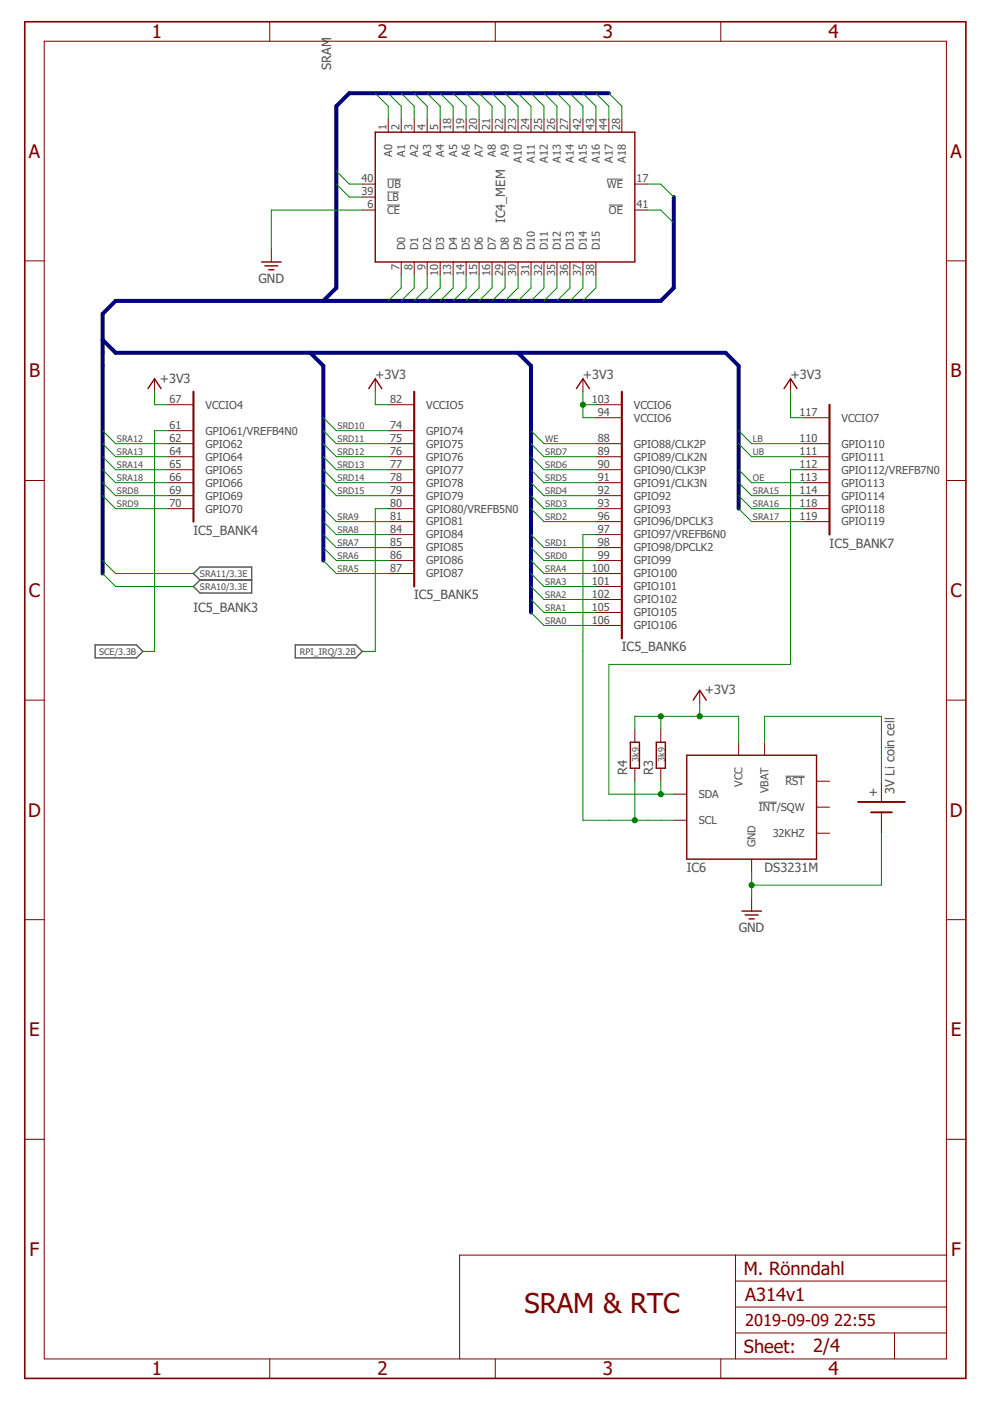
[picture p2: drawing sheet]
<svg xmlns="http://www.w3.org/2000/svg" width="210mm" height="297mm" viewBox="0 0 210 297" stroke-linecap="round" stroke-linejoin="round" font-family="sans-serif">
<path d="M82.1 38h2.9M128.7 38h3.4M82.1 43.5h2.7M82.1 40.7h2.5M129.1 43.5h3M160.9 170.1h3.8M166.5 164.6h4.1" fill="none" stroke="#505050" stroke-width=".21"/>
<path d="M20.2 136.7h8.7l1.4 1.4-1.4 1.4h-8.7zM41 121.6l1.4-1.4h11v5.5h-11l-1.4-1.3 1.4-1.4zM42.4 123h11M62.6 136.7h12.8l1.4 1.4-1.4 1.4h-12.8z" fill="none" stroke="#505050" stroke-width=".3"/>
<g fill="none" stroke="#800000" stroke-width=".21">
<path d="M9.4 8.7h191.3v279.4h-191.3zM57.2 4.6v4.1M105 4.6v4.1M152.8 4.6v4.1M76.8 39h2.8M82.3 25.3v2.7M85.1 25.3v2.7M87.8 25.3v2.7M90.6 25.3v2.7M93.3 25.3v2.7M96.1 25.3v2.7M98.8 25.3v2.7"/>
<path d="M101.6 25.3v2.7M104.3 25.3v2.7M107.1 25.3v2.7M109.8 25.3v2.7M112.6 25.3v2.7M115.3 25.3v2.7M118.1 25.3v2.7M120.8 25.3v2.7M123.6 25.3v2.7M126.3 25.3v2.7M129.1 25.3v2.7M131.8 25.3v2.7"/>
<path d="M134.6 39h2.8M5.2 55.3h4.2M57.5 52.8v2.7M76.8 44.5h2.8M76.8 41.8h2.8M85.1 55.5v2.8M87.8 55.5v2.8M90.6 55.5v2.8M93.3 55.5v2.8M96.1 55.5v2.8M98.8 55.5v2.8M101.6 55.5v2.8"/>
<path d="M104.3 55.5v2.8M107.1 55.5v2.8M109.8 55.5v2.8M112.6 55.5v2.8M115.3 55.5v2.8M118.1 55.5v2.8M120.8 55.5v2.8M123.6 55.5v2.8M126.3 55.5v2.8M134.6 44.5h2.8M200.7 55.3h4.1M32.8 80.3v2.8"/>
<path d="M35.5 91.3h5.5M35.5 94.1h5.5M35.5 96.8h5.5M35.5 99.6h5.5M35.5 85.8h5.5M79.6 80.3v2.8M82.3 91.3h5.5M82.3 94.1h5.5M82.3 96.8h5.5M82.3 99.6h5.5M82.3 85.8h5.5M123.6 80.3v2.8"/>
<path d="M126.3 94.1h5.5M126.3 96.8h5.5M126.3 99.6h5.5M126.3 85.8h5.5M126.3 88.6h5.5M167.6 80.3v2.8M170.4 94.1h5.5M170.4 96.8h5.5M170.4 99.6h5.5M170.4 88.6h5.5M5.2 101.9h4.2M35.5 102.3h5.5"/>
<path d="M35.5 105.1h5.5M35.5 107.8h5.5M82.3 102.3h5.5M82.3 105.1h5.5M82.3 107.8h5.5M82.3 110.6h5.5M82.3 113.3h5.5M82.3 116.1h5.5M82.3 118.9h5.5M126.3 102.3h5.5M126.3 105.1h5.5M126.3 107.8h5.5"/>
<path d="M126.3 110.6h5.5M126.3 113.3h5.5M126.3 116.1h5.5M126.3 118.9h5.5M170.4 102.3h5.5M170.4 105.1h5.5M170.4 107.8h5.5M170.4 110.6h5.5M200.7 101.9h4.1M82.3 121.6h5.5M126.3 121.6h5.5M126.3 124.4h5.5"/>
<path d="M126.3 127.1h5.5M126.3 129.9h5.5M126.3 132.6h5.5M5.2 148.4h4.2M134.6 154.6v2.8M140.1 154.6v2.8M148.4 146.4v2.7M156.6 157.4v2.7M162.1 157.4v2.7M200.7 148.4h4.1M134.6 162.9v2.7M140.1 162.9v2.7"/>
<path d="M142.9 168.4h2.7M142.9 173.9h2.7M173.1 171.1h2.8M173.1 165.6h2.8M173.1 176.7h2.8M186.9 165.6v4.4M186.9 172.2v4.5M5.2 195h4.2M159.4 182.2v2.7M159.4 190.4v2.8M200.7 195h4.1M5.2 241.6h4.2"/>
<path d="M200.7 241.6h4.1M155.9 266.1v22M155.9 277.1h44.8M155.9 271.6h44.8M200.7 266.1h-103.2v22M57.2 288.1v4.1M105 288.1v4.1M152.8 288.1v4.1M155.9 282.6h44.8M189.7 282.6v5.5"/>
</g>
<path d="M41 83.1v27.5M87.8 83.1v41.3M131.8 83.1v52.3M175.9 85.8v27.5" fill="none" stroke="#800000" stroke-width=".44"/>
<g fill="none" stroke="#800000" stroke-width=".3">
<path d="M79.6 28h55v27.5h-55zM55.5 55.5h4.1M56.2 56.4h2.7M57 57.2h1.1M31.4 82.4l1.4-2.1 1.3 2.1M78.2 82.4l1.4-2.1 1.3 2.1M122.2 82.4l1.4-2.1 1.4 2.1M166.2 82.4l1.4-2.1 1.4 2.1M133.6 157.4h2v5.5h-2zM139.1 157.4h2v5.5h-2zM147 148.4l1.4-2 1.3 2M145.6 160.1h27.5v22.1h-27.5z"/>
<path d="M157.3 193.2h4.1M158 194h2.7M158.8 194.8h1.1"/>
</g>
<path d="M5.2 4.6h199.6v287.6h-199.6z" fill="none" stroke="#800000" stroke-width=".34"/>
<path d="M181.9 170h10M184.7 172.2h4.4" fill="none" stroke="#800000" stroke-width=".4"/>
<path d="M129.1 19.8h-55l-2.8 2.7v38.5l-2.7 2.8M142.9 41.8v19.2l-2.8 2.8h-115.6l-2.7 2.7v55.1M21.8 72.1l2.7 2.7h129.4l2.7 2.8v30.2M65.8 74.8l2.8 2.8v41.3M109.8 74.8l2.8 2.8v52.3" fill="none" stroke="#000080" stroke-width=".85"/>
<g fill="none" stroke="#008000" stroke-width=".21">
<path d="M79.6 19.8l2.7 2.7v2.8M82.3 19.8l2.8 2.7v2.8M85.1 19.8l2.7 2.7v2.8M87.8 19.8l2.8 2.7v2.8M90.6 19.8l2.7 2.7v2.8M93.3 19.8l2.8 2.7v2.8M96.1 19.8l2.7 2.7v2.8M98.8 19.8l2.8 2.7v2.8M101.6 19.8l2.7 2.7v2.8M104.3 19.8l2.8 2.7v2.8M107.1 19.8l2.7 2.7v2.8M109.8 19.8l2.8 2.7v2.8"/>
<path d="M112.6 19.8l2.7 2.7v2.8M115.3 19.8l2.8 2.7v2.8M118.1 19.8l2.7 2.7v2.8M120.8 19.8l2.8 2.7v2.8M123.6 19.8l2.7 2.7v2.8M126.3 19.8l2.8 2.7v2.8M129.1 19.8l2.7 2.7v2.8M71.3 36.3l2.8 2.7h2.7M71.3 39l2.8 2.8h2.7M137.4 39h2.7l2.8 2.8M76.8 44.5h-19.3v8.3M85.1 58.3v2.7l-2.8 2.8"/>
<path d="M87.8 58.3v2.7l-2.7 2.8M90.6 58.3v2.7l-2.8 2.8M93.3 58.3v2.7l-2.7 2.8M96.1 58.3v2.7l-2.8 2.8M98.8 58.3v2.7l-2.7 2.8M101.6 58.3v2.7l-2.8 2.8M104.3 58.3v2.7l-2.7 2.8M107.1 58.3v2.7l-2.8 2.8M109.8 58.3v2.7l-2.7 2.8M112.6 58.3v2.7l-2.8 2.8M115.3 58.3v2.7l-2.7 2.8M118.1 58.3v2.7l-2.8 2.8"/>
<path d="M120.8 58.3v2.7l-2.7 2.8M123.6 58.3v2.7l-2.8 2.8M126.3 58.3v2.7l-2.7 2.8M137.4 44.5h2.7l2.8 2.8M21.8 96.8l2.7 2.8h11M21.8 94.1l2.7 2.7h11M21.8 91.3l2.7 2.8h11M21.8 99.6l2.7 2.7h11M32.8 83.1v2.7h2.7M35.5 91.3h-2.7v46.8h-2.5M68.6 96.8l2.7 2.8h11M68.6 94.1l2.7 2.7h11"/>
<path d="M68.6 91.3l2.7 2.8h11M68.6 99.6l2.7 2.7h11M68.6 88.6l2.7 2.7h11M79.6 83.1v2.7h2.7M112.6 96.8l2.7 2.8h11M112.6 94.1l2.7 2.7h11M112.6 91.3l2.7 2.8h11M112.6 99.6l2.7 2.7h11M123.6 83.1v5.5h2.7M123.6 85.8h2.7M156.6 94.1l2.8 2.7h11M156.6 91.3l2.8 2.8h11"/>
<path d="M156.6 99.6l2.8 2.7h11M167.6 83.1v5.5h2.8M170.4 99.6h-2.8v41.3h-38.5v27.5h13.8M21.8 118.9l2.7 2.7h16.5M21.8 102.3l2.7 2.8h11M21.8 105.1l2.7 2.7h11M68.6 118.9l2.7 2.7h11M68.6 107.8l2.7 2.8h11M68.6 110.6l2.7 2.7h11M68.6 113.3l2.7 2.8h11M68.6 116.1l2.7 2.8h11M68.6 102.3l2.7 2.8h11"/>
<path d="M82.3 107.8h-2.7v30.3h-2.8M112.6 118.9l2.7 2.7h11M112.6 107.8l2.7 2.8h11M112.6 113.3l2.7 2.8h11M112.6 116.1l2.7 2.8h11M112.6 102.3l2.7 2.8h11M112.6 105.1l2.7 2.7h11M126.3 113.3h-2.7v60.6h19.3M156.6 107.8l2.8 2.8h11M156.6 102.3l2.8 2.8h11M156.6 105.1l2.8 2.7h11M21.8 121.6l2.7 2.8h16.5"/>
<path d="M112.6 121.6l2.7 2.8h11M112.6 124.4l2.7 2.7h11M112.6 127.1l2.7 2.8h11M112.6 129.9l2.7 2.7h11M134.6 154.6v-2.7h22v5.5M140.1 151.9v2.7M148.4 149.1v2.8M162.1 157.4v-5.5h24.8v13.7M134.6 165.6v8.3M140.1 165.6v2.8M186.9 176.7v11h-27.5M159.4 184.9v5.5"/>
</g>
<g fill="#008000" stroke="#008000" stroke-width=".21">
<circle cx="159.4" cy="187.7" r=".55"/>
<circle cx="123.6" cy="85.8" r=".55"/>
<circle cx="140.1" cy="151.9" r=".55"/>
<circle cx="148.4" cy="151.9" r=".55"/>
<circle cx="134.6" cy="173.9" r=".55"/>
<circle cx="140.1" cy="168.4" r=".55"/>
</g>
<text font-size="5.8" fill="#800000" x="111.2" y="278.5">SRAM &amp; RTC</text>
<g font-size="4" fill="#800000">
<text x="32.2" y="8.1">1</text>
<text x="80" y="8.1">2</text>
<text x="127.8" y="8.1">3</text>
<text x="175.7" y="8.1">4</text>
<text x="6.1" y="33.4">A</text>
<text x="201.5" y="33.4">A</text>
<text x="6.1" y="80">B</text>
<text x="201.6" y="80">B</text>
<text x="6.1" y="126.6">C</text>
<text x="201.5" y="126.6">C</text>
<text x="6" y="173.1">D</text>
<text x="201.4" y="173.1">D</text>
<text x="6.2" y="219.7">E</text>
<text x="201.6" y="219.7">E</text>
<text x="6.3" y="266.3">F</text>
<text x="201.7" y="266.3">F</text>
<text x="32.2" y="291.6">1</text>
<text x="80" y="291.6">2</text>
<text x="127.8" y="291.6">3</text>
<text x="175.7" y="291.6">4</text>
</g>
<g font-size="3.9" fill="#800000">
<text x="157.7" y="270.2">M. Rönndahl</text>
<text x="158" y="275.7">A314v1</text>
<text x="157.7" y="286.9">Sheet:</text>
<text x="172.4" y="286.7">2/4</text>
</g>
<g font-size="3.5" fill="#800000">
<text x="158" y="281.2">2019-09-09</text>
<text x="176.9" y="281.2">22:55</text>
</g>
<g font-size="2.7" fill="#505050">
<text x="70.2" y="14.8" transform="rotate(-90 70.2 14.8)">SRAM</text>
<text x="107.1" y="47.3" transform="rotate(-90 107.1 47.3)">IC4_MEM</text>
<text x="54.8" y="59.9">GND</text>
<text x="33.9" y="81.1">+3V3</text>
<text x="79.6" y="80.3">+3V3</text>
<text x="123.6" y="80.3">+3V3</text>
<text x="167.6" y="80.3">+3V3</text>
<text x="41" y="113.3">IC5_BANK4</text>
<text x="175.9" y="116.1">IC5_BANK7</text>
<text x="41" y="129.9">IC5_BANK3</text>
<text x="87.8" y="127.1">IC5_BANK5</text>
<text x="131.8" y="138.1">IC5_BANK6</text>
<text x="149.5" y="147.2">+3V3</text>
<text x="133" y="164.3" transform="rotate(-90 133 164.3)">R4</text>
<text x="138.5" y="164.3" transform="rotate(-90 138.5 164.3)">R3</text>
<text x="186.1" y="168.9" transform="rotate(-90 186.1 168.9)">+</text>
<text x="189.6" y="168.4" transform="rotate(-90 189.6 168.4)">3V Li coin cell</text>
<text x="145.6" y="184.9">IC6</text>
<text x="162.1" y="184.9">DS3231M</text>
<text x="156.6" y="197.6">GND</text>
</g>
<g font-size="2.3" fill="#505050">
<text x="81.9" y="27.6" transform="rotate(-90 81.9 27.6)">1</text>
<text x="84.7" y="27.6" transform="rotate(-90 84.7 27.6)">2</text>
<text x="87.4" y="27.6" transform="rotate(-90 87.4 27.6)">3</text>
<text x="90.2" y="27.6" transform="rotate(-90 90.2 27.6)">4</text>
<text x="92.9" y="27.6" transform="rotate(-90 92.9 27.6)">5</text>
<text x="95.7" y="27.6" transform="rotate(-90 95.7 27.6)">18</text>
<text x="98.4" y="27.6" transform="rotate(-90 98.4 27.6)">19</text>
<text x="101.2" y="27.6" transform="rotate(-90 101.2 27.6)">20</text>
<text x="103.9" y="27.6" transform="rotate(-90 103.9 27.6)">21</text>
<text x="106.7" y="27.6" transform="rotate(-90 106.7 27.6)">22</text>
<text x="109.4" y="27.6" transform="rotate(-90 109.4 27.6)">23</text>
<text x="112.2" y="27.6" transform="rotate(-90 112.2 27.6)">24</text>
<text x="114.9" y="27.6" transform="rotate(-90 114.9 27.6)">25</text>
<text x="117.7" y="27.6" transform="rotate(-90 117.7 27.6)">26</text>
<text x="120.5" y="27.6" transform="rotate(-90 120.5 27.6)">27</text>
<text x="123.2" y="27.6" transform="rotate(-90 123.2 27.6)">42</text>
<text x="126" y="27.6" transform="rotate(-90 126 27.6)">43</text>
<text x="128.7" y="27.6" transform="rotate(-90 128.7 27.6)">44</text>
<text x="131.5" y="27.6" transform="rotate(-90 131.5 27.6)">28</text>
<text x="83.1" y="33.2" transform="rotate(-90 83.1 33.2)">A0</text>
<text x="85.9" y="33.2" transform="rotate(-90 85.9 33.2)">A1</text>
<text x="88.6" y="33.2" transform="rotate(-90 88.6 33.2)">A2</text>
<text x="91.4" y="33.2" transform="rotate(-90 91.4 33.2)">A3</text>
<text x="94.1" y="33.2" transform="rotate(-90 94.1 33.2)">A4</text>
<text x="96.9" y="33.2" transform="rotate(-90 96.9 33.2)">A5</text>
<text x="99.6" y="33.2" transform="rotate(-90 99.6 33.2)">A6</text>
<text x="102.4" y="33.2" transform="rotate(-90 102.4 33.2)">A7</text>
<text x="105.2" y="33.2" transform="rotate(-90 105.2 33.2)">A8</text>
<text x="107.9" y="33.2" transform="rotate(-90 107.9 33.2)">A9</text>
<text x="110.7" y="34.5" transform="rotate(-90 110.7 34.5)">A10</text>
<text x="113.4" y="34.5" transform="rotate(-90 113.4 34.5)">A11</text>
<text x="116.2" y="34.5" transform="rotate(-90 116.2 34.5)">A12</text>
<text x="118.9" y="34.5" transform="rotate(-90 118.9 34.5)">A13</text>
<text x="121.7" y="34.5" transform="rotate(-90 121.7 34.5)">A14</text>
<text x="124.4" y="34.5" transform="rotate(-90 124.4 34.5)">A15</text>
<text x="127.2" y="34.5" transform="rotate(-90 127.2 34.5)">A16</text>
<text x="129.9" y="34.5" transform="rotate(-90 129.9 34.5)">A17</text>
<text x="132.7" y="34.5" transform="rotate(-90 132.7 34.5)">A18</text>
<text x="76.6" y="41.4">39</text>
<text x="76.6" y="38.6">40</text>
<text x="82.1" y="39.9">UB</text>
<text x="128.7" y="39.9">WE</text>
<text x="135" y="38.6">17</text>
<text x="77.9" y="44.1">6</text>
<text x="82.1" y="45.4">CE</text>
<text x="82.1" y="42.6">LB</text>
<text x="129.1" y="45.4">OE</text>
<text x="135" y="44.1">41</text>
<text x="85.9" y="53" transform="rotate(-90 85.9 53)">D0</text>
<text x="88.6" y="53" transform="rotate(-90 88.6 53)">D1</text>
<text x="91.4" y="53" transform="rotate(-90 91.4 53)">D2</text>
<text x="94.1" y="53" transform="rotate(-90 94.1 53)">D3</text>
<text x="96.9" y="53" transform="rotate(-90 96.9 53)">D4</text>
<text x="99.6" y="53" transform="rotate(-90 99.6 53)">D5</text>
<text x="102.4" y="53" transform="rotate(-90 102.4 53)">D6</text>
<text x="105.2" y="53" transform="rotate(-90 105.2 53)">D7</text>
<text x="107.9" y="53" transform="rotate(-90 107.9 53)">D8</text>
<text x="110.7" y="53" transform="rotate(-90 110.7 53)">D9</text>
<text x="113.4" y="53" transform="rotate(-90 113.4 53)">D10</text>
<text x="116.2" y="53" transform="rotate(-90 116.2 53)">D11</text>
<text x="118.9" y="53" transform="rotate(-90 118.9 53)">D12</text>
<text x="121.7" y="53" transform="rotate(-90 121.7 53)">D13</text>
<text x="124.4" y="53" transform="rotate(-90 124.4 53)">D14</text>
<text x="127.2" y="53" transform="rotate(-90 127.2 53)">D15</text>
<text x="84.7" y="57.2" transform="rotate(-90 84.7 57.2)">7</text>
<text x="87.4" y="57.2" transform="rotate(-90 87.4 57.2)">8</text>
<text x="90.2" y="57.2" transform="rotate(-90 90.2 57.2)">9</text>
<text x="92.9" y="58.5" transform="rotate(-90 92.9 58.5)">10</text>
<text x="95.7" y="58.5" transform="rotate(-90 95.7 58.5)">13</text>
<text x="98.4" y="58.5" transform="rotate(-90 98.4 58.5)">14</text>
<text x="101.2" y="58.5" transform="rotate(-90 101.2 58.5)">15</text>
<text x="103.9" y="58.5" transform="rotate(-90 103.9 58.5)">16</text>
<text x="106.7" y="58.5" transform="rotate(-90 106.7 58.5)">29</text>
<text x="109.4" y="58.5" transform="rotate(-90 109.4 58.5)">30</text>
<text x="112.2" y="58.5" transform="rotate(-90 112.2 58.5)">31</text>
<text x="114.9" y="58.5" transform="rotate(-90 114.9 58.5)">32</text>
<text x="117.7" y="58.5" transform="rotate(-90 117.7 58.5)">35</text>
<text x="120.5" y="58.5" transform="rotate(-90 120.5 58.5)">36</text>
<text x="123.2" y="58.5" transform="rotate(-90 123.2 58.5)">37</text>
<text x="126" y="58.5" transform="rotate(-90 126 58.5)">38</text>
<text x="36" y="85.4">67</text>
<text x="43.6" y="86.6">VCCIO4</text>
<text x="82.7" y="85.4">82</text>
<text x="90.3" y="86.6">VCCIO5</text>
<text x="125.5" y="85.4">103</text>
<text x="126.8" y="88.2">94</text>
<text x="134.4" y="89.4">VCCIO6</text>
<text x="134.4" y="86.6">VCCIO6</text>
<text x="169.5" y="88.2">117</text>
<text x="178.4" y="89.4">VCCIO7</text>
<text x="36" y="90.9">61</text>
<text x="36" y="93.7">62</text>
<text x="43.6" y="92.1">GPIO61/VREFB4N0</text>
<text x="43.6" y="94.9">GPIO62</text>
<text x="82.7" y="90.9">74</text>
<text x="82.7" y="93.7">75</text>
<text x="90.3" y="92.1">GPIO74</text>
<text x="90.3" y="94.9">GPIO75</text>
<text x="126.8" y="93.7">88</text>
<text x="134.4" y="94.9">GPIO88/CLK2P</text>
<text x="169.5" y="93.7">110</text>
<text x="178.4" y="94.9">GPIO110</text>
<text x="36" y="96.4">64</text>
<text x="36" y="99.2">65</text>
<text x="36" y="101.9">66</text>
<text x="43.6" y="97.7">GPIO64</text>
<text x="43.6" y="100.4">GPIO65</text>
<text x="82.7" y="96.4">76</text>
<text x="82.7" y="99.2">77</text>
<text x="82.7" y="101.9">78</text>
<text x="90.3" y="97.7">GPIO76</text>
<text x="90.3" y="100.4">GPIO77</text>
<text x="126.8" y="96.4">89</text>
<text x="126.8" y="99.2">90</text>
<text x="126.8" y="101.9">91</text>
<text x="134.4" y="97.7">GPIO89/CLK2N</text>
<text x="134.4" y="100.4">GPIO90/CLK3P</text>
<text x="169.5" y="96.4">111</text>
<text x="169.5" y="99.2">112</text>
<text x="169.5" y="101.9">113</text>
<text x="178.4" y="97.7">GPIO111</text>
<text x="178.4" y="100.4">GPIO112/VREFB7N0</text>
<text x="36" y="104.7">69</text>
<text x="36" y="107.5">70</text>
<text x="43.6" y="103.2">GPIO66</text>
<text x="43.6" y="105.9">GPIO69</text>
<text x="82.7" y="104.7">79</text>
<text x="82.7" y="107.5">80</text>
<text x="90.3" y="103.2">GPIO78</text>
<text x="90.3" y="105.9">GPIO79</text>
<text x="126.8" y="104.7">92</text>
<text x="126.8" y="107.5">93</text>
<text x="134.4" y="103.2">GPIO91/CLK3N</text>
<text x="134.4" y="105.9">GPIO92</text>
<text x="169.5" y="104.7">114</text>
<text x="169.5" y="107.5">118</text>
<text x="178.4" y="103.2">GPIO113</text>
<text x="178.4" y="105.9">GPIO114</text>
<text x="43.6" y="108.7">GPIO70</text>
<text x="82.7" y="110.2">81</text>
<text x="82.7" y="113">84</text>
<text x="90.3" y="108.7">GPIO80/VREFB5N0</text>
<text x="90.3" y="111.4">GPIO81</text>
<text x="126.8" y="110.2">96</text>
<text x="126.8" y="113">97</text>
<text x="134.4" y="108.7">GPIO93</text>
<text x="134.4" y="111.4">GPIO96/DPCLK3</text>
<text x="169.5" y="110.2">119</text>
<text x="178.4" y="108.7">GPIO118</text>
<text x="178.4" y="111.4">GPIO119</text>
<text x="82.7" y="115.7">85</text>
<text x="82.7" y="118.5">86</text>
<text x="90.3" y="114.2">GPIO84</text>
<text x="90.3" y="116.9">GPIO85</text>
<text x="90.3" y="119.7">GPIO86</text>
<text x="126.8" y="115.7">98</text>
<text x="126.8" y="118.5">99</text>
<text x="134.4" y="114.2">GPIO97/VREFB6N0</text>
<text x="134.4" y="116.9">GPIO98/DPCLK2</text>
<text x="134.4" y="119.7">GPIO99</text>
<text x="82.7" y="121.2">87</text>
<text x="90.3" y="122.4">GPIO87</text>
<text x="125.5" y="121.2">100</text>
<text x="125.5" y="124">101</text>
<text x="134.4" y="122.4">GPIO100</text>
<text x="134.4" y="125.2">GPIO101</text>
<text x="125.5" y="126.7">102</text>
<text x="125.5" y="129.5">105</text>
<text x="134.4" y="127.9">GPIO102</text>
<text x="134.4" y="130.7">GPIO105</text>
<text x="125.5" y="132.2">106</text>
<text x="134.4" y="133.4">GPIO106</text>
<text x="157.4" y="166.9" transform="rotate(-90 157.4 166.9)">VCC</text>
<text x="166.5" y="166.5">RST</text>
<text x="148.1" y="169.2">SDA</text>
<text x="160.9" y="172">INT/SQW</text>
<text x="162.9" y="168.2" transform="rotate(-90 162.9 168.2)">VBAT</text>
<text x="148.1" y="174.7">SCL</text>
<text x="160.2" y="179.6" transform="rotate(-90 160.2 179.6)">GND</text>
<text x="163.8" y="177.5">32KHZ</text>
</g>
<g font-size="1.9" fill="#505050">
<text x="24.8" y="93.8">SRA12</text>
<text x="71.6" y="93.8">SRD11</text>
<text x="71.6" y="91">SRD10</text>
<text x="115.6" y="93.8">WE</text>
<text x="159.6" y="93.8">LB</text>
<text x="24.8" y="99.3">SRA14</text>
<text x="24.8" y="96.6">SRA13</text>
<text x="71.6" y="99.3">SRD13</text>
<text x="71.6" y="96.6">SRD12</text>
<text x="115.6" y="96.6">SRD7</text>
<text x="115.6" y="99.3">SRD6</text>
<text x="159.6" y="96.6">UB</text>
<text x="24.8" y="107.6">SRD9</text>
<text x="24.8" y="104.8">SRD8</text>
<text x="24.8" y="102.1">SRA18</text>
<text x="71.6" y="104.8">SRD15</text>
<text x="71.6" y="102.1">SRD14</text>
<text x="115.6" y="102.1">SRD5</text>
<text x="115.6" y="104.8">SRD4</text>
<text x="115.6" y="107.6">SRD3</text>
<text x="159.6" y="104.8">SRA15</text>
<text x="159.6" y="107.6">SRA16</text>
<text x="159.6" y="102.1">OE</text>
<text x="71.6" y="110.3">SRA9</text>
<text x="71.6" y="113.1">SRA8</text>
<text x="115.6" y="110.3">SRD2</text>
<text x="159.6" y="110.3">SRA17</text>
<text x="71.6" y="115.8">SRA7</text>
<text x="71.6" y="118.6">SRA6</text>
<text x="115.6" y="115.8">SRD1</text>
<text x="115.6" y="118.6">SRD0</text>
<text x="42.4" y="122.3">SRA11/3.3E</text>
<text x="42.4" y="125">SRA10/3.3E</text>
<text x="71.6" y="121.3">SRA5</text>
<text x="115.6" y="121.3">SRA4</text>
<text x="115.6" y="124.1">SRA3</text>
<text x="115.6" y="126.8">SRA2</text>
<text x="115.6" y="129.6">SRA1</text>
<text x="115.6" y="132.3">SRA0</text>
<text x="21" y="138.8">SCE/3.3B</text>
<text x="63.6" y="138.8">RPI_IRQ/3.2B</text>
<text x="135.4" y="161.5" transform="rotate(-90 135.4 161.5)">3k9</text>
<text x="140.9" y="161.5" transform="rotate(-90 140.9 161.5)">3k9</text>
</g>
</svg>
